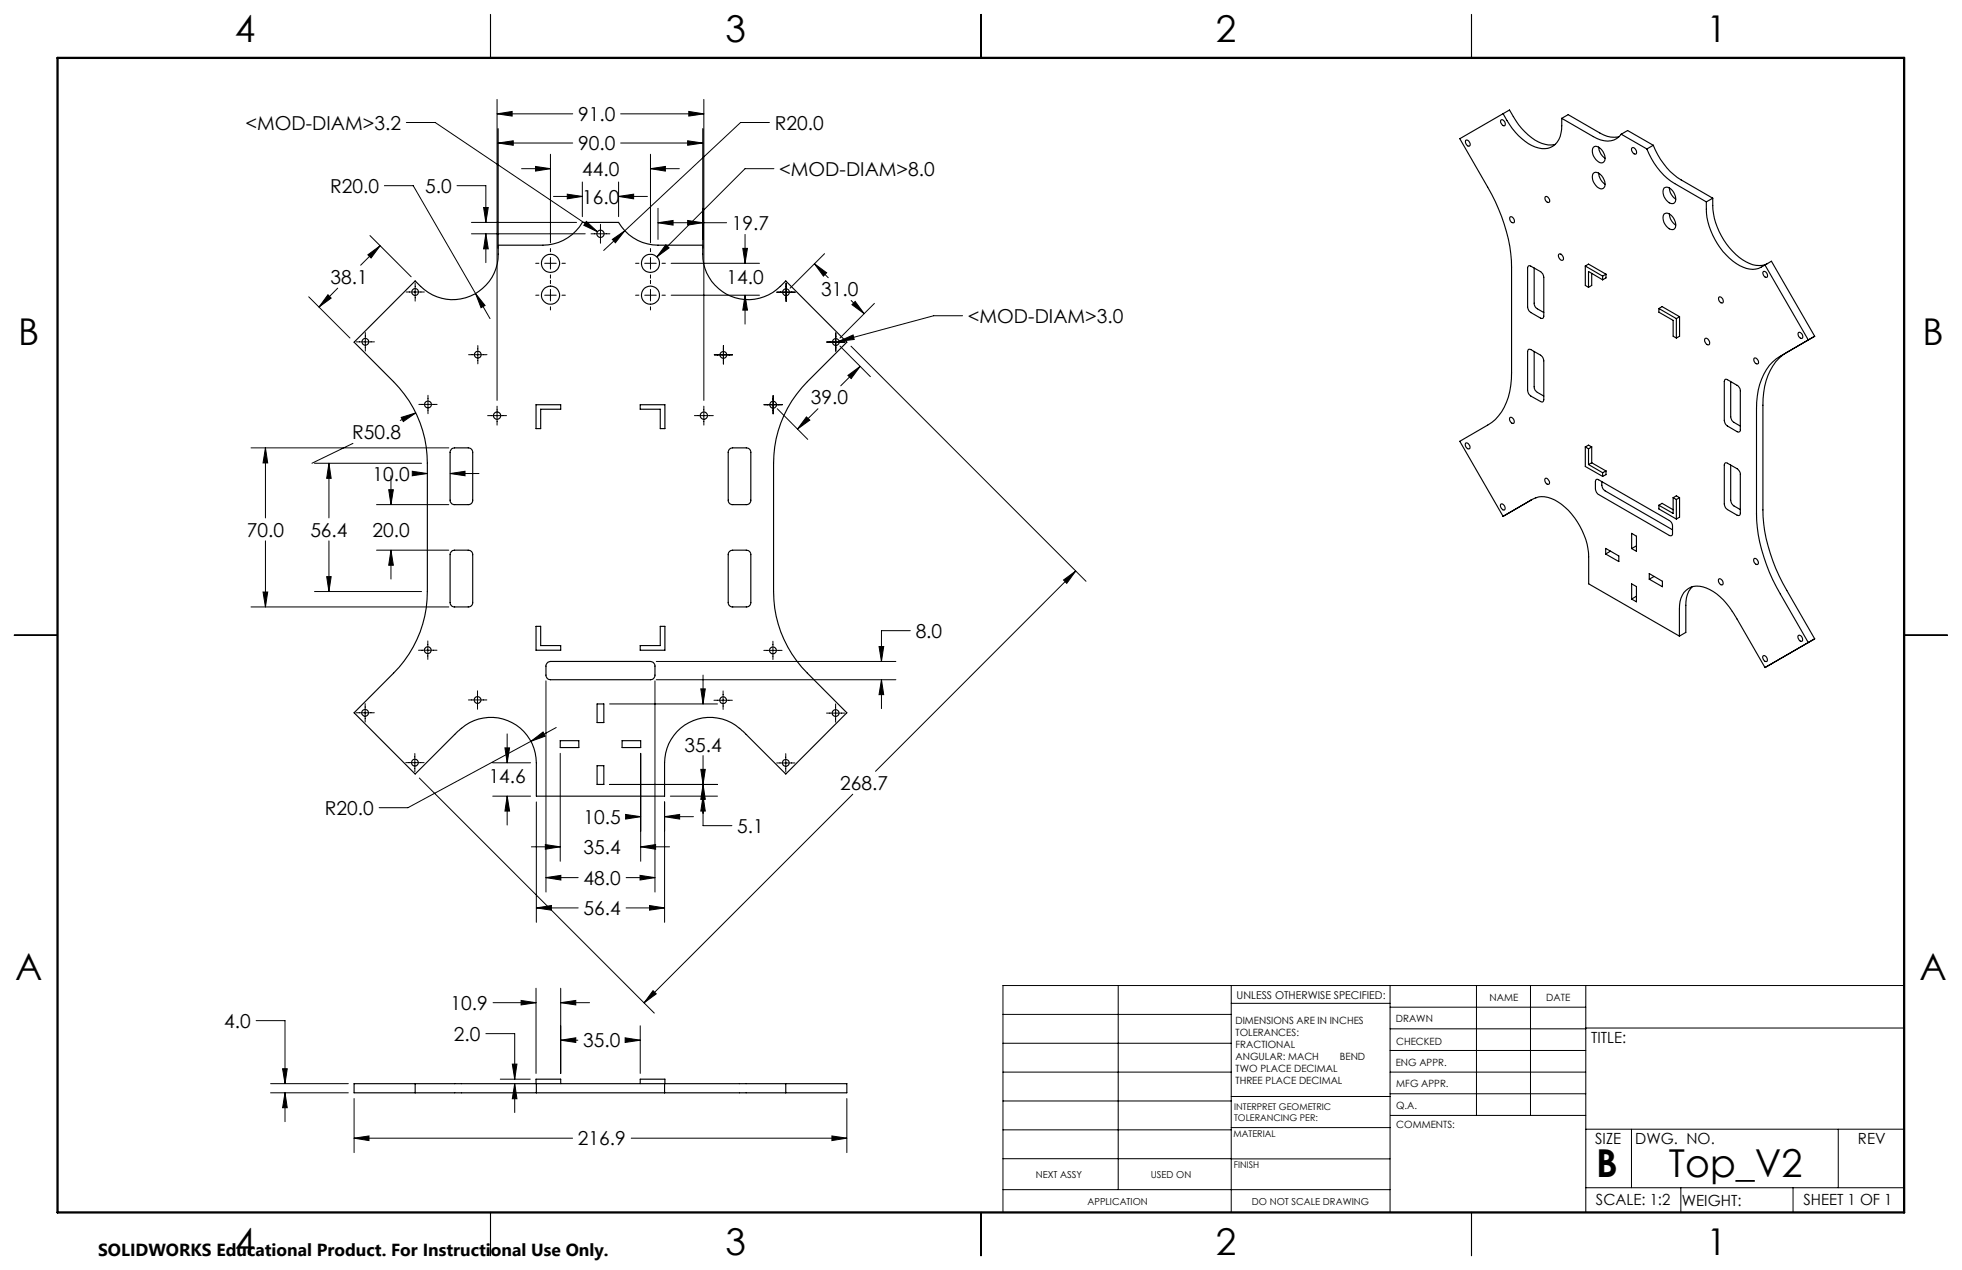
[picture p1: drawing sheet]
<svg xmlns="http://www.w3.org/2000/svg" width="432mm" height="279mm" viewBox="0 0 432 279" stroke-linecap="round" stroke-linejoin="round" font-family="sans-serif">
<g fill="none" stroke="#000" stroke-width=".25">
<path d="M108 3.2v9.5M215.9 3.2v9.5M323.8 3.2v9.5M322.7 30.8a.86 .86 0 0 1 .7 1.3 .88 .88 0 0 1-.7-1.3zM330.4 26.4a.86 .86 0 0 1 .8 1.3 .88 .88 0 0 1-.8-1.3zM330.8 25l-9.5 5.5 6.1 10.7a37.1 37.1 0 0 1 5.3 17.7v23a13.3 13.3 0 0 1-4.4 11.1l-7 4.1 9.5 16.5M330.8 25a14.3 14.3 0 0 0 7.1 7.3 4 4 0 0 0 5.8-3.8v-2.5M330.8 25l1.4-.8a14.7 14.7 0 0 0 7.1 7.3 4.6 4.6 0 0 0 3 .2M343.7 26l7 4.1a4.4 4.4 0 0 0 6.1-.6M343.7 26l1.4-.8 7 4a5.3 5.3 0 0 0 4.2 .9M350.7 38.1a1.3 1.3 0 0 1 1.8 .6 1.98 1.98 0 0 1 .3 2.8 2.28 2.28 0 0 1-2.4-2.4zM350.7 32.4a1.3 1.3 0 0 1 1.8 .5 1.99 1.99 0 0 1 .3 2.9 1.97 1.97 0 0 1-2.1-1.5l-.3-.9z"/>
<path d="M351.8 32.4l.5 1.5 .9 .9M351.8 38.1l.5 1.5 .9 .9M356.8 29.5l5.6 3.3M356.8 29.5l1.4-.8 5.7 3.3M359.1 32.6l.1-.1a.94 .94 0 0 1 .8 1.4l-.6-.2-.3-.6zM362.4 32.8a15.5 15.5 0 0 0 6.2 7.6l6.9 4M363.9 32a16 16 0 0 0 6.1 7.6l6.9 4M363.9 32l-1.5 .8M332.4 47.7a.88 .88 0 0 1 .8 1.3 .86 .86 0 0 1-.8-1.3zM336.3 58.6l.5-.1 2.3 1.3a1.6 1.6 0 0 1 .7 1.2v8.6a.44 .44 0 0 1-.2 .4 .44 .44 0 0 1-.5 0l-2.2-1.2a1.6 1.6 0 0 1-.7-1.3v-8.6zM337.6 58.9v7.8a1.38 1.38 0 0 0 .7 1.2l1.5 .9M340.1 43.3a.85 .85 0 0 1 .8 1.2 .85 .85 0 0 1-.8-1.2z"/>
<path d="M343 56l.1-.1a.92 .92 0 0 1 .8 1.4 .96 .96 0 0 1-.9-1.3zM348.9 58.5l.7-.4 3.8 2.2M348.9 58.5l3.8 2.2M348.9 58.5v4.3l.7 .4M366.2 41.4a1.72 1.72 0 0 1 2.3 1.3l.2 .5a1.02 1.02 0 0 1 .1 1.1 1.02 1.02 0 0 1-1.1 .5 2.62 2.62 0 0 1-1.5-3.4zM366.2 47.1a1.72 1.72 0 0 1 2.3 1.3l.2 .5a1.02 1.02 0 0 1 .1 1.1 1.02 1.02 0 0 1-1.1 .5 2.62 2.62 0 0 1-1.5-3.4zM367.4 41.3l.2 1.1 .6 .9 .6 .5M367.4 47.1l.2 1.1 .6 .8 .6 .5M375.5 44.4a15.3 15.3 0 0 0 8.1 14.4 4.5 4.5 0 0 0 4.8-.5M376.9 43.6a15.3 15.3 0 0 0 8.1 14.4 4.5 4.5 0 0 0 4 0M376.9 43.6l-1.4 .8M388 59.8a.75 .75 0 0 1 .9 .3 .75 .75 0 0 1 0 .9 .86 .86 0 0 1-.9-1.2z"/>
<path d="M388.4 58.3l9.6 16.5 1.4-.8M388.4 58.3l1.5-.8 9.5 16.5M91.4 61.8a10.2 10.2 0 0 0 14.8 1.7 9.7 9.7 0 0 0 3.4-7.6v-2h9.9a10 10 0 0 0 8.7-5h7.9a10.1 10.1 0 0 0 8.7 5h9.9a11.1 11.1 0 0 0 1.9 8 10.2 10.2 0 0 0 16.3-.1l13.5 13.5-8.7 8.7a25.4 25.4 0 0 0-7.4 17.9v28.2a25.1 25.1 0 0 0 7.4 18l8.7 8.7-13.5 13.5-8.9-8.9a10.1 10.1 0 0 0-11.1-3 10.1 10.1 0 0 0-6.6 9.4v7.4h-28.3v-7.4a10.1 10.1 0 0 0-6.6-9.4 10.1 10.1 0 0 0-11.1 3l-8.9 8.9-13.5-13.5 8.7-8.7a25.4 25.4 0 0 0 7.5-18v-28.2a25.3 25.3 0 0 0-7.5-17.9l-8.7-8.7zM336.3 76.9h.6l2.2 1.2a1.6 1.6 0 0 1 .7 1.3v8.5a.42 .42 0 0 1-.2 .5 .42 .42 0 0 1-.5-.1l-2.2-1.2a1.6 1.6 0 0 1-.7-1.2v-8.6zM337.6 77.3v7.8a1.38 1.38 0 0 0 .7 1.2l1.5 .8M350.3 60.1v2.7l-.7 .4M352.7 60.7v.9M352.7 61.6l-3.1-1.9v3.5M353.4 60.3v.8l-.7 .5M353.4 60.3l-.7 .4M365.1 67.9l.7-.4 3.8 2.2M365.1 67.9l3.8 2.2"/>
<path d="M365.1 67.9v.8l3.1 1.8v3.5l.7 .4M368.9 70.1v4.3M369.6 69.7v4.3l-.7 .4M369.6 69.7l-.7 .4M375.3 74.4a.94 .94 0 0 1 .8 1.4 .94 .94 0 0 1-.8-1.4zM378.4 65.3a.86 .86 0 0 1 .7 1.3 .86 .86 0 0 1-.7-1.3zM386.1 78.8a.85 .85 0 0 1 .8 1.2 .85 .85 0 0 1-.8-1.2zM393.2 77.5a11.2 11.2 0 0 0-5 8.8l-.2 2.8v23.1a36.4 36.4 0 0 0 5.2 17.7l6.2 10.6M395.9 73.1a.86 .86 0 0 1 .7 1.3 .86 .86 0 0 1-.7-1.3zM399.4 74l-7.6 4.4a11.2 11.2 0 0 0-5 8.7l-.2 2.9v23a36.2 36.2 0 0 0 5.2 17.7l6.2 10.7 1.4-.9M99.3 98.8l.7-.3h3a.97 .97 0 0 1 1 1.1v10.4a.96 .96 0 0 1-1 1h-3a.96 .96 0 0 1-.9-1v-10.7zM118 89h5.4v1h-4.4v4.3h-1z"/>
<path d="M140.9 89h5.4v5.3h-1v-4.3h-4.4zM160.5 98.8l.8-.3h3a.97 .97 0 0 1 .9 1.1v10.4a.96 .96 0 0 1-.9 1h-3a.96 .96 0 0 1-1-1v-10.7zM322.6 97.4a.88 .88 0 0 1 .8 1.3 .86 .86 0 0 1-.8-1.3zM332.4 91.8a.86 .86 0 0 1 .7 1.3 .88 .88 0 0 1-.7-1.3zM348.9 98.3l.7-.4 .7 .4M348.9 98.3v4.3l3.8 2.2M348.9 98.3l.7 .4M349.6 98.7v3.5M350.3 98.3v3.5M350.3 98.3l-.7 .4M379.6 83.5h.4l2.3 1.3a1.47 1.47 0 0 1 .7 1.2v8.5a.44 .44 0 0 1-.2 .5 .44 .44 0 0 1-.5 0l-2.1-1.3a1.6 1.6 0 0 1-.7-1.2v-8.6zM380.9 83.9v7.8a1.6 1.6 0 0 0 .7 1.2l1.4 .8"/>
<path d="M330.2 111l.2-.1a.86 .86 0 0 1 .7 1.3 .94 .94 0 0 1-.9-1.2zM330.8 113.6l6.5-3.8a5 5 0 0 1 4.9 .2 15.5 15.5 0 0 1 7.4 12.5v5.9l20 11.5M337 110l-6.2 3.6M340.1 105.2a.88 .88 0 0 1 .8 1.3 .86 .86 0 0 1-.8-1.3zM349.6 102.2l3.1 1.8M350.3 101.8l3.1 1.8M350.3 101.8l-.7 .4M351.3 105.6h.5l15.6 8.9a1.38 1.38 0 0 1 .7 1.2v1.7a.43 .43 0 0 1-.2 .4 .43 .43 0 0 1-.5 0l-15.7-9.1-.4-.4-.2-.7v-1.7zM352.5 105.9v.9a1.6 1.6 0 0 0 .7 1.2l14.9 8.6M352.7 104v.8M353.4 103.6v.8l-.7 .4M353.4 103.6l-.7 .4"/>
<path d="M359.1 117.3l1.1 .7v3.3l-1.1-.6zM365.1 111.2l.7-.5 2.4 1.4M365.1 111.2v.8l3.8 2.2M368.2 109.5l.7-.4 .7 .4M368.2 109.5v3.5l-3.1-1.8M368.2 109.5l.7 .4M368.9 109.9v4.3M369.6 109.5v4.3l-.7 .4M369.6 109.5l-.7 .4M379.7 101.8h.3l2.3 1.3a1.6 1.6 0 0 1 .7 1.3v8.5a.44 .44 0 0 1-.2 .5 .44 .44 0 0 1-.5-.1l-2.1-1.2a1.6 1.6 0 0 1-.7-1.2v-8.6zM380.9 102.3v7.8a1.6 1.6 0 0 0 .7 1.2l1.4 .8M3.1 139.7h9.6"/>
<path d="M99.3 121.3l.7-.3h3a.96 .96 0 0 1 1 1v10.5a.96 .96 0 0 1-1 1h-3a.96 .96 0 0 1-.9-1v-10.7zM118 137.8h1v4.2h4.4v1.1h-5.4zM160.5 121.3l.8-.3h3a.96 .96 0 0 1 .9 1v10.5a.96 .96 0 0 1-.9 1h-3a.96 .96 0 0 1-1-1v-10.7zM353.4 120.7l2.9 1.6v1.2l-2.9-1.6zM354.4 121.2l-1 .7M359.1 128.4l1.1 .6v3.4l-1.1-.6zM360.2 120.1l-1.1 .6M360.2 131.2l-1.1 .6M363 126.2l2.9 1.7v1.2l-2.9-1.7zM364 126.8l-1 .6M369.6 139.9v-5.9a4.6 4.6 0 0 1 3.1-5 8.5 8.5 0 0 1 7.3 3.8l2.1 3 6.3 11.1M372.4 129.1a5.4 5.4 0 0 0-1.4 4.1v5.9l-1.4 .8"/>
<path d="M378.3 127.4a.86 .86 0 0 1 .8 1.3 .88 .88 0 0 1-.8-1.3zM386.1 122.9a.86 .86 0 0 1 .7 1.3 .86 .86 0 0 1-.7-1.3zM395.9 139.8a.86 .86 0 0 1 .7 1.3 .88 .88 0 0 1-.7-1.3zM419.1 139.7h9.5M120.4 145.8l.7-.3h22.1a1.02 1.02 0 0 1 .9 1v2a.97 .97 0 0 1-.9 1h-22.1a.97 .97 0 0 1-.9-1v-2.2zM131.4 154.9h1.5v4.1h-1.5zM140.9 142h4.4v-4.2h1v5.3h-5.4zM388.1 144.3a.85 .85 0 0 1 .7 1.2 .85 .85 0 0 1-.7-1.2zM389.9 146.1l-1.5 .8M399.4 140.5l-11 6.4M123.3 162.9h4.1v1.6h-4.1zM131.4 168.5h1.5v4.1h-1.5z"/>
<path d="M136.9 162.9h4.1v1.6h-4.1zM91.4 238.4v2M118 238.4v-1h5.4v1M118 238.4h-40.1v2h40.1M118 238.4v2M118 238.4h28.3M140.9 238.4v-1h5.4v1M146.3 238.4h40.1v2h-40.1M146.3 238.4v2M172.9 238.4v2M118 240.4h28.3M108 266.7v9.6"/>
<path d="M215.9 266.7v9.6M323.8 266.7v9.6"/>
<circle cx="121.2" cy="58" r="2"/>
<circle cx="132.2" cy="51.4" r=".81"/>
<circle cx="143.2" cy="57.9" r="2.01"/>
<circle cx="80.4" cy="75.2" r=".75"/>
<circle cx="91.4" cy="64.2" r=".74"/>
<circle cx="105.1" cy="78" r=".74"/>
<circle cx="121.1" cy="64.9" r="2.01"/>
<circle cx="143.2" cy="64.9" r="1.99"/>
<circle cx="159.2" cy="78.1" r=".74"/>
<circle cx="173" cy="64.3" r=".75"/>
<circle cx="183.9" cy="75.2" r=".75"/>
<circle cx="94.2" cy="89" r=".76"/>
<circle cx="109.4" cy="91.4" r=".81"/>
<circle cx="154.9" cy="91.4" r=".81"/>
<circle cx="170.2" cy="89" r=".75"/>
<circle cx="80.3" cy="156.8" r=".75"/>
<circle cx="94.2" cy="143" r=".74"/>
<circle cx="105.1" cy="154" r=".76"/>
<circle cx="159.1" cy="154.1" r=".75"/>
<circle cx="170.1" cy="143.1" r=".75"/>
<circle cx="183.9" cy="156.9" r=".75"/>
<circle cx="91.3" cy="167.8" r=".75"/>
<circle cx="172.9" cy="167.8" r=".76"/>
</g>
<g fill="none" stroke="#000" stroke-width=".22">
<path d="M89.4 27h6.4l35.7 24M109.4 21.9v66.2M109.4 25h16.6M109.4 25l3.3-.5v1zM109.6 28.3v26.3M109.6 31.5h16.4M109.6 31.5l3.4-.5v1zM114.8 37.1h6.3M117.9 36.6l3.2 .5-3.2 .5zM121.1 33.9v19.5M136.6 31.5h18.1M136.6 25h18.3"/>
<path d="M143.2 37.1l3.2-.5v1zM143.2 33.9v19.5M143.2 37.1h6.3M151.3 31l3.4 .5-3.4 .5zM151.6 24.5l3.3 .5-3.3 .5zM154.7 28.3v26.3M154.9 21.9v66.2M169.3 27h-6.3l-25.5 23.8M170.3 37.1h-6.3l-19.4 19.4M81 56.1l2.6-2-1.9 2.7zM81.4 51.8l9.1 9.1M83.6 54.1l-4.2 4.2"/>
<path d="M84.6 40.9h6.3l16.9 29.2M100.6 40.9h6.3v8M103.8 51.4h25M103.8 48.9h23.1M106.4 45.6h1.1l-.6 3.3zM106.9 51.4v6.4M106.9 51.4l.6 3.4h-1.1zM117.9 57.9h.7M119.9 57.9h2.5M121.1 54.7v.7M121.1 56.7v2.5M121.8 43.2h6.4"/>
<path d="M123.7 57.9h.7M124.8 42.7l3.4 .5-3.4 .5zM128.2 40v7.7M129 48.7l2.5 2.3-3-1.4zM130.1 51.4h4.1M132.2 49.4v4.1M134.8 52.7l2.7-1.9-2.1 2.6zM136.1 40v7.7M136.1 43.2h6.4M136.1 43.2l3.4-.5v1zM137.5 50.8l-4.6 4.3M139.9 57.9h.7"/>
<path d="M141.9 57.9h2.5M143.2 54.7v.7M143.2 56.7v2.5M144.8 49l3.3-.5v1zM144.8 45.8v6.9M144.8 49h15.1M145.7 57.9h.7M146.5 53.8l.7 .7-2.6 2zM147.7 57.9h19.4M151.3 48.5l3.4 .5-3.4 .5zM163.5 54.6h1l-.5 3.3zM164 51.6v6.3"/>
<path d="M179.2 58l2.7 2-.7 .7zM179.2 58l3.1 3.1M181.5 55.8l-7.6 7.6M67.9 65.3l9.1 9.1M72.2 64.8l.7 .8-2.7 2zM74.3 63.4l-4.1 4.2M78.4 75.2h4M80.4 73.2v4M89.4 64.2h4M91.4 62.2v4.1M103.1 78h4.1M104.7 64.6l2.1 2.6-.9 .5z"/>
<path d="M105.2 76v4M117.9 64.9h.7M119.9 64.9h2.5M121.1 60.5v.7M121.1 61.7v.7M121.1 63.7v2.5M121.1 67.5v.7M123.7 64.9h.7M139.9 64.9h.7M141.9 64.9h2.5M143.2 60.5v.7M143.2 61.7v.7"/>
<path d="M143.2 63.7v2.5M143.2 67.5v.7M145.7 64.9h.7M147.7 64.9h19.4M157.2 78.1h4M159.2 76.1v4M164 64.9l.5 3.3h-1zM164 64.9v6.4M171 64.3h4M173 62.3v4M181.9 75.2h4.1M183.9 73.2v4.1"/>
<path d="M184.7 75.1l3-1.4 .3 1zM184.9 76.1l6.7 6.8M187.3 76.2l51.7 51.7M187.3 66.1l2.9 2.9M187.5 67l.7-.7 2 2.7zM192.4 66.7l-7.5 7.7M211.8 69.5h-6.3l-20.8 5.6M55.2 98.5h43.6M58.4 98.5v15.4M58.4 98.5l.5 3.3h-1zM77.7 97.5l-9 4.4M88.3 91.8l3.2-1-2.7 1.9z"/>
<path d="M91.5 90.8l-3.4 1.7M92.2 89h4M94.2 87v4M107.3 91.4h4.2M109.4 89.4v4.1M152.8 91.4h4.2M154.9 89.4v4.1M168.1 89h4.1M170.1 87v4.1M171.1 89.9l6.7 6.8M177.5 91.7l.7 .7-2.7 2zM180 89.9l-4.5 4.5"/>
<path d="M186.6 82.6l2.7-2-2 2.7zM189.3 80.6l-4.3 4.3M58.4 119v14.5M69.2 101.9h23.6M72.4 101.9v12M72.4 119v11.1M72.4 101.9l.5 3.3h-1zM82.9 111h15.9M85.5 107.7h1.1l-.6 3.3zM86 104.7v6.3M90.7 103.7l3.4 .5-3.4 .5zM91.3 104.2h2.8"/>
<path d="M99.1 104.2h6.3M99.1 104.2l3.2-.5v1zM55.2 133.5h43.6M57.9 130.2h1l-.5 3.3zM69.2 130.1h23.6M71.9 126.9h1l-.5 3.2zM82.9 121h15.9M86 121v6.4M86 121l.6 3.4h-1.1zM200.3 138.7h-6.3v6.8M234.1 127.6l2.6-2-1.9 2.7zM236.7 125.6l-44 44.1"/>
<path d="M78.3 156.8h4.1M80.4 154.8v4.1M92.1 143.1h4.1M94.2 141v4.1M103.1 154h4M105.1 152v4M120.2 149.8v46.5M134.2 154.9h23.7M144.1 149.8v46.5M144.4 145.5h52.8M144.4 149.5h52.8M154.2 151.6h1l-.5 3.3z"/>
<path d="M154.7 148.5v6.4M157.1 154.1h4.1M159.1 152v4.1M168.1 143.1h4M170.1 141.1v4M181.9 156.9h4M183.9 154.9v4M193.5 142.2h1l-.5 3.3zM194 149.5l.5 3.3h-1zM194 149.5v6.4M89.3 167.8h4M91.3 165.8v4"/>
<path d="M92.3 171.2l51.7 51.7M108.4 167.8h8.4M108.4 175.2h8.4M111.1 164.5h1l-.5 3.3zM111.6 161.5v6.3M111.6 175.2v6.3M111.6 175.2l.5 3.2h-1zM116.8 163.1l-27 14.6h-6.4M116.8 163.1l2.7-2.1 .5 1zM118 176.4v26.5M122.4 160.1l-5.6 3M123.3 165.7v23.8"/>
<path d="M134.2 172.6h23.7M137.7 179.2l3.3 .5-3.3 .5zM137.8 179.7h3.2M141 165.7v23.8M146.3 179.7l3.3-.5v1zM146.3 176.4v26.5M146.3 179.7h6.3M147.5 175.2h10.4M154.2 169.3h1l-.5 3.3zM154.7 175.2l.5 3.2h-1zM154.7 172.6l.5 3.3h-1zM154.7 166.2v15.4h6.4"/>
<path d="M170.9 167.9h4M172.9 165.8v4.1M187.7 174.7l-46 45.9M116.9 186.3h6.4M118 199.7h9.2M118 199.7l3.4-.5v1zM120 185.8l3.3 .5-3.3 .5zM120.2 193.1h7M120.2 193.1l3.2-.5v1zM137.8 199.7h8.5M137.8 193.1h6.3M140.9 192.6l3.2 .5-3.2 .5z"/>
<path d="M141 186.3h6.4M141 186.3l3.3-.5v1zM142.9 199.2l3.4 .5-3.4 .5zM118 217.4v18.7M123.4 217.4v18.7M143.7 217.9l.7 .8-2.7 1.9zM246.1 216.8v44.9M271 216.8v49.9M305.9 216.8v49.9M324.9 216.8v28.6M336.8 216.8v28.6M349 216.8v49.9"/>
<path d="M419.1 216.8h-198.4v49.9M56.4 224.5h6.3v13.9M59.5 238.4h17.2M62.2 235.1h1l-.5 3.3zM106.9 227.4h6.4v10M108.5 220.6h9.5M110.1 237.4h6.6M112.7 234.1h1.1l-.5 3.3zM113.3 238.4v6.4M113.3 238.4l.5 3.3h-1.1zM114.7 220.1l3.3 .5-3.3 .5zM123.4 220.6l3.3-.5v1z"/>
<path d="M123.4 228.8l3.3-.5v1zM123.4 220.6h6.4M123.4 228.8h3.8M137.6 228.3l3.3 .5-3.3 .5zM137.7 228.8h3.2M140.9 225.7v10.4M220.7 235.9h50.3M220.7 229.5h50.3M220.7 223.2h50.3M271 220.7h34.9M305.9 231.1h43.1M305.9 226.3h43.1"/>
<path d="M305.9 221.6h43.1M305.9 235.9h43.1M349 226.2h70.1M59.5 240.4h17.2M62.7 240.4v6.4M62.7 240.4l.5 3.3h-1zM77.9 241.7v11.9M77.9 250.4h48.1M77.9 250.4l3.3-.5v1zM138.9 250.4h47.5M183.1 249.9l3.3 .5-3.3 .5zM186.4 241.7v11.9"/>
<path d="M220.7 248.6h50.3M220.7 242.2h50.3M220.7 254.9h50.3M271 255h34.9M271 248.1h35M271 241.2h35M305.9 240.6h43.1M306 245.4h43M349 248.4h70.1M359.1 248.4v12.9M404.6 248.4v12.9M220.7 261.7h85.2"/>
<path d="M349 261.3h70.1M369.9 261.3v5.4M394.6 261.3v5.4"/>
</g>
<path d="M12.7 12.7h406.4v254h-406.4z" fill="none" stroke="#000" stroke-width=".5"/>
<path d="M81 56.1l2.6-2-1.9 2.7zM72.2 64.8l.7 .8-2.7 2zM104.7 64.6l1.2 3.1 .9-.5zM71.9 126.9h1l-.5 3.2zM72.4 101.9l.5 3.3h-1zM109.6 31.5l3.4-.5v1zM151.3 31l3.4 .5-3.4 .5zM136.1 43.2l3.4-.5v1zM124.8 42.7l3.4 .5-3.4 .5zM134.8 52.7l.6 .7 2.1-2.6zM151.3 48.5l3.4 .5-3.4 .5zM144.8 49l3.3-.5v1zM143.7 217.9l.7 .8-2.7 1.9zM234.1 127.6l2.6-2-1.9 2.7zM116.8 163.1l3.2-1.1-.5-1zM111.1 164.5h1l-.5 3.3zM111.6 175.2l.5 3.2h-1zM118 199.7l3.4-.5v1zM142.9 199.2l3.4 .5-3.4 .5zM179.2 58l2.7 2-.7 .7zM187.5 67l.7-.7 2 2.7zM186.6 82.6l2.7-2-2 2.7zM177.5 91.7l.7 .7-2.7 2zM151.6 24.5l3.3 .5-3.3 .5zM109.4 25l3.3-.5v1zM143.2 37.1l3.2-.5v1zM117.9 36.6l3.2 .5-3.2 .5zM163.5 54.6h1l-.5 3.3zM164 64.9l.5 3.3h-1zM58.4 98.5l.5 3.3h-1zM57.9 130.2h1l-.5 3.3zM99.1 104.2l3.2-.5v1zM90.7 103.7l3.4 .5-3.4 .5zM85.5 107.7h1.1l-.6 3.3zM86 121l.6 3.4h-1.1zM88.3 91.8l.5 .9 2.7-1.9zM106.9 51.4l.6 3.4h-1.1zM106.4 45.6h1.1l-.6 3.3zM184.7 75.1l3.3-.4-.3-1zM146.5 53.8l-1.9 2.7 2.6-2zM129 48.7l-.5 .9 3 1.4zM154.2 169.3h1l-.5 3.3zM154.7 175.2l.5 3.2h-1zM137.7 179.2l3.3 .5-3.3 .5zM146.3 179.7l3.3-.5v1zM154.2 151.6h1l-.5 3.3zM154.7 172.6l.5 3.3h-1zM141 186.3l3.3-.5v1zM120 185.8l3.3 .5-3.3 .5zM193.5 142.2h1l-.5 3.3zM194 149.5l.5 3.3h-1zM140.9 192.6l3.2 .5-3.2 .5zM120.2 193.1l3.2-.5v1zM62.2 235.1h1l-.5 3.3zM62.7 240.4l.5 3.3h-1zM77.9 250.4l3.3-.5v1zM183.1 249.9l3.3 .5-3.3 .5zM112.7 234.1h1.1l-.5 3.3zM113.3 238.4l.5 3.3h-1.1zM114.7 220.1l3.3 .5-3.3 .5zM123.4 220.6l3.3-.5v1zM123.4 228.8l3.3-.5v1zM137.6 228.3l3.3 .5-3.3 .5z" fill="#000"/>
<g font-size="8.5">
<text x="351.3" y="259">B</text>
<text x="367.3" y="258.9">Top_V2</text>
</g>
<g font-size="8.1">
<text x="51.7" y="9.3">4</text>
<text x="159.7" y="9.3">3</text>
<text x="267.6" y="9.3">2</text>
<text x="375.6" y="9.3">1</text>
<text x="4" y="76">B</text>
<text x="423.1" y="76">B</text>
<text x="3.3" y="215.7">A</text>
<text x="422.4" y="215.7">A</text>
<text x="51.7" y="276">4</text>
<text x="159.7" y="276">3</text>
<text x="267.6" y="276">2</text>
<text x="375.6" y="276">1</text>
</g>
<g font-size="4.2">
<text x="54" y="28.5">&lt;MOD-DIAM&gt;3.2</text>
<text x="127.2" y="26.6">91.0</text>
<text x="170.5" y="28.5">R20.0</text>
<text x="127.2" y="33.1">90.0</text>
<text x="128.1" y="38.7">44.0</text>
<text x="171.5" y="38.7">&lt;MOD-DIAM&gt;8.0</text>
<text x="72.7" y="42.4">R20.0</text>
<text x="93.6" y="42.4">5.0</text>
<text x="128.1" y="44.8">16.0</text>
<text x="161.1" y="50.6">19.7</text>
<text x="72.8" y="62.5">38.1</text>
<text x="159.9" y="62.5">14.0</text>
<text x="180.7" y="65.2">31.0</text>
<text x="213" y="71.1">&lt;MOD-DIAM&gt;3.0</text>
<text x="178.4" y="89">39.0</text>
<text x="77.5" y="96.6">R50.8</text>
<text x="82" y="105.8">10.0</text>
<text x="54.3" y="118.1">70.0</text>
<text x="68.3" y="118.1">56.4</text>
<text x="82" y="118.1">20.0</text>
<text x="201.5" y="140.3">8.0</text>
<text x="150.6" y="165.4">35.4</text>
<text x="107.5" y="172.2">14.6</text>
<text x="184.9" y="173.8">268.7</text>
<text x="71.5" y="179.3">R20.0</text>
<text x="128.4" y="181.3">10.5</text>
<text x="162.3" y="183.2">5.1</text>
<text x="128.4" y="187.9">35.4</text>
<text x="128.4" y="194.7">48.0</text>
<text x="128.4" y="201.3">56.4</text>
<text x="49.3" y="226.1">4.0</text>
<text x="99.2" y="222.2">10.9</text>
<text x="99.9" y="229">2.0</text>
<text x="128.4" y="230.4">35.0</text>
<text x="127.2" y="252">216.9</text>
</g>
<text font-size="3.8" x="21.6" y="276.3">SOLIDWORKS Educational Product. For Instructional Use Only.</text>
<g font-size="3.4">
<text x="350.2" y="229.5">TITLE:</text>
<text x="351.1" y="251.6">SIZE</text>
<text x="359.9" y="251.6">DWG. NO.</text>
<text x="408.9" y="251.7">REV</text>
<text x="351.2" y="265.2">SCALE: 1:2</text>
<text x="370.1" y="265.3">WEIGHT:</text>
<text x="396.9" y="265.2">SHEET 1 OF 1</text>
</g>
<text font-size="2.4" x="272.2" y="219.7">UNLESS OTHERWISE SPECIFIED:</text>
<g font-size="2.2">
<text x="327.8" y="220.1">NAME</text>
<text x="340.3" y="220.2">DATE</text>
<text x="271.9" y="225.3">DIMENSIONS ARE IN INCHES</text>
<text x="271.9" y="227.9">TOLERANCES:</text>
<text x="307.2" y="224.9">DRAWN</text>
<text x="271.9" y="230.6">FRACTIONAL</text>
<text x="271.9" y="233.2">ANGULAR: MACH</text>
<text x="294.9" y="233.2">BEND</text>
<text x="307.3" y="229.8">CHECKED</text>
<text x="271.9" y="235.9">TWO PLACE DECIMAL</text>
<text x="271.9" y="238.5">THREE PLACE DECIMAL</text>
<text x="307.2" y="234.5">ENG APPR.</text>
<text x="307.3" y="239.2">MFG APPR.</text>
<text x="307.3" y="243.9">Q.A.</text>
<text x="307.3" y="248.1">COMMENTS:</text>
</g>
<g font-size="2.1">
<text x="227.9" y="259.2">NEXT ASSY</text>
<text x="253.3" y="259.2">USED ON</text>
<text x="239.3" y="265">APPLICATION</text>
<text x="275.5" y="265.1">DO NOT SCALE DRAWING</text>
</g>
<g font-size="2">
<text x="271.6" y="244.1">INTERPRET GEOMETRIC</text>
<text x="271.5" y="250.2">MATERIAL</text>
<text x="271.6" y="246.6">TOLERANCING PER:</text>
<text x="271.5" y="257">FINISH</text>
</g>
</svg>
